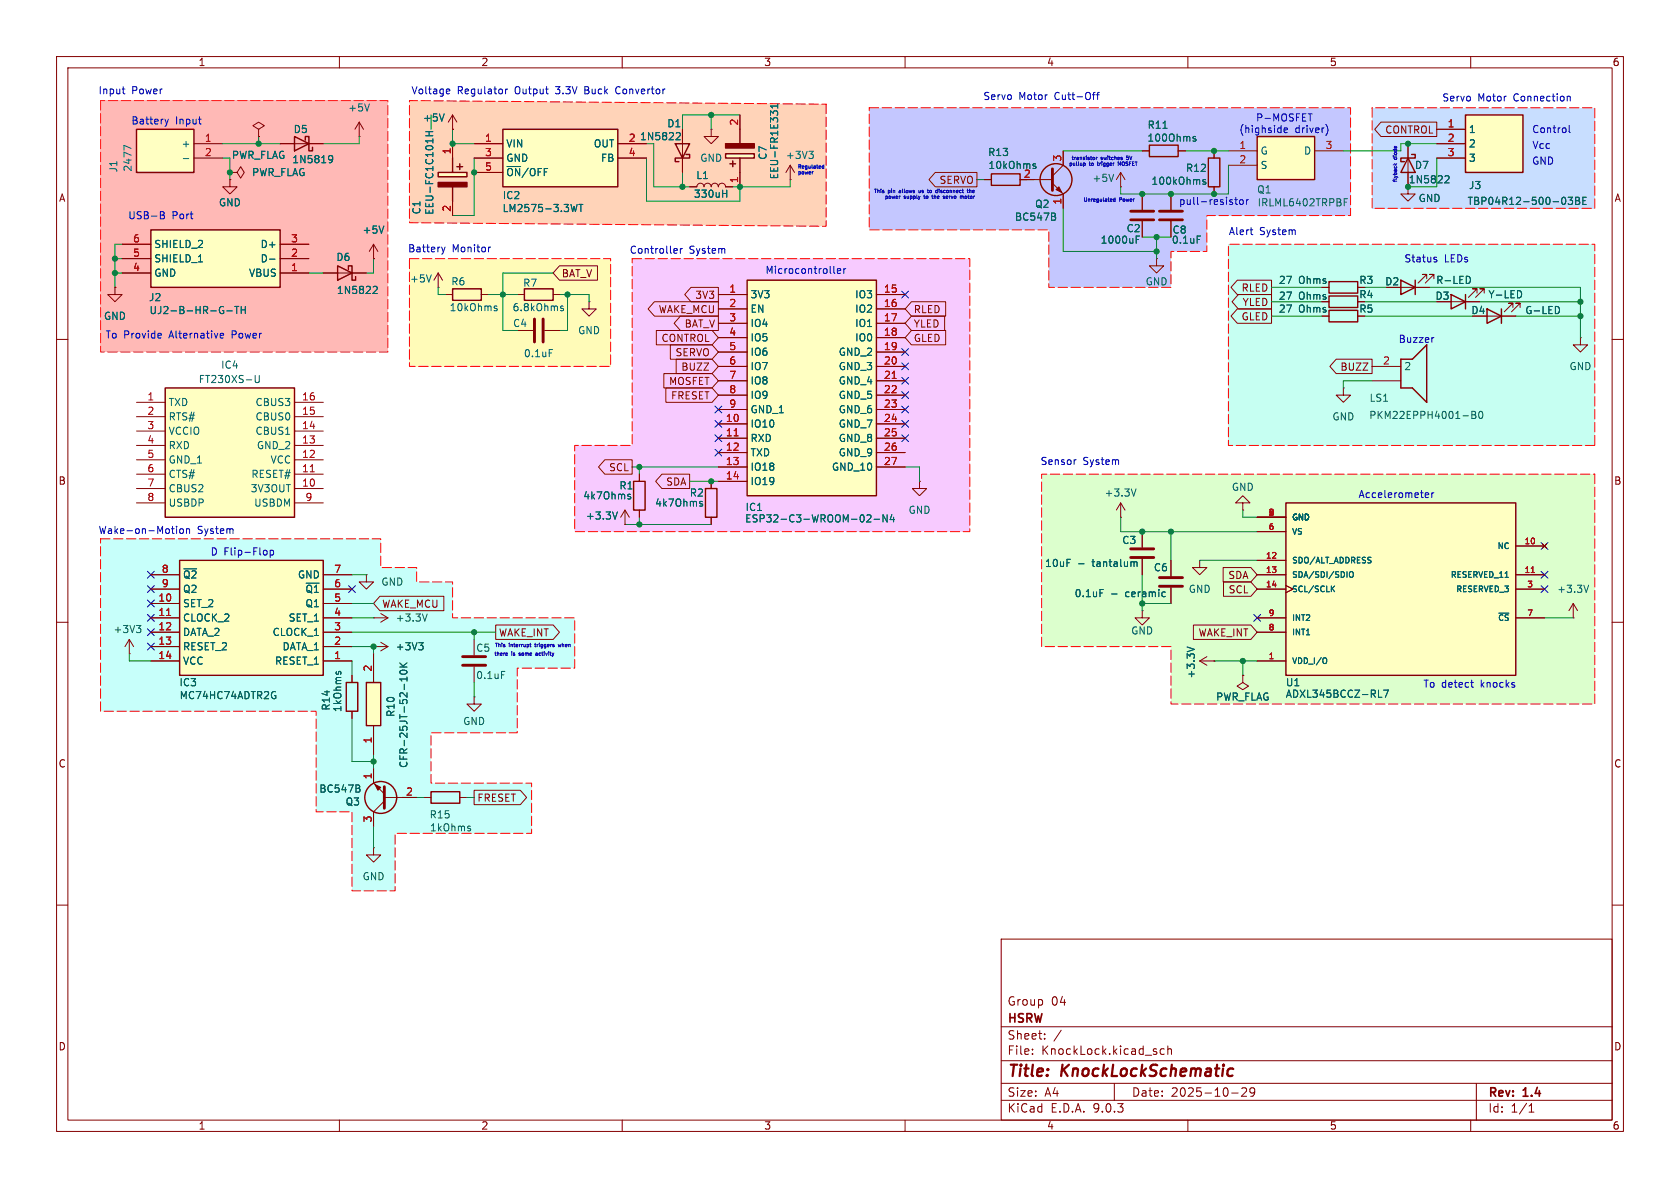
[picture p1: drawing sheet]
<svg xmlns="http://www.w3.org/2000/svg" width="297mm" height="210mm" viewBox="0 0 297 210" stroke-linecap="round" stroke-linejoin="round" font-family="sans-serif">
<g fill="none" stroke="#840000" stroke-width=".18">
<path d="M10 10h277v190h-277zM12 12h273v186h-273zM60 10v2M110 10v2M160 10v2M210 10v2M260 10v2M10 60h2M285 60h2M10 110h2M285 110h2M10 160h2"/>
<path d="M177 166h108v32h-108zM285 160h2M60 198v2M110 198v2M160 198v2M177 194.5h108M177 191.5h108M177 187.5h108M177 181.5h108M182.5 186.3v.1M182.5 185.5v.1M184.7 183.6v.1"/>
<path d="M184.7 182.8v.1M187.6 182.1l-1.3 2M197 191.5v3M205.8 185.5l-.4-.1-.3 .3v.4l.1 .2h.6M206.5 185.5l.2-.1 .3 .1 .1 .9M206.5 184.9v1.5M210 198v2M217.7 193.2h1.2M219.5 192.4l.6-.1 .2 .1 .1 .3-.9 1.1h.9M221.8 192.9l-.3 .3h-.3l-.2-.3 .1-.5 .4-.1 .2 .1a.99 .99 0 0 1-.3 1.4h-.3M260 198v2M261 191.5v6.5"/>
<path d="M270.3 196.6h.9M270.3 195.5l.4-.4v1.5"/>
</g>
<path d="M217.5 188.9l.5 .1M217.9 190.1l-.2 .1" fill="none" stroke="#840000" stroke-width=".4"/>
<path d="M242.6 19.1h39.3v17.7h-39.3z" fill="#c8deff"/>
<path d="M17.8 95.3h49.5v5h6.4v2.6h6.3v6.3h21.6v8.9h-10.2v11.4h-15.2v8.9h17.8v8.9h-24.2v10.2h-7.6v-14h-6.3v-17.8h-38.1z" fill="#c7fffa"/>
<path d="M17.8 17.8h50.8v44.4h-50.8z" fill="#ffb9b6"/>
<path d="M72.4 45.7h35.5v19.1h-35.5z" fill="#fffbb8"/>
<path d="M72.4 17.8l73.6 .6v21.6l-73.6-.6z" fill="#ffd3b8"/>
<path d="M153.7 19.1h85.1v19h-25.4v6.4h-6.4v6.3h-21.6v-10.2h-31.7z" fill="#c4c7ff"/>
<path d="M111.8 45.7h59.6v48.3h-69.8v-15.3h10.2z" fill="#f7caff"/>
<path d="M184.1 83.8h97.8v40.7h-74.9v-10.2h-22.9z" fill="#dcffcd"/>
<path d="M217.2 43.2h64.7v35.5h-64.7z" fill="#c6fff2"/>
<path d="M77.5 30.5h5v.7h-5z" fill="#ffffc2"/>
<path d="M77.5 30.5h5v.7h-5zM80 27.9v2.6M80 33v2.6M80.8 29.5h1M81.3 29v1" fill="none" stroke="#840000" stroke-width=".25"/>
<path d="M77.5 32.3h5v.7h-5z" fill="#840000" stroke="#840000" stroke-width=".25"/>
<path d="M80 25.4v2.5M80 35.6v2.5M212.1 99.1v1.2h1.3l-1.3 1.3-1.3-1.3h1.3M212.1 99.1h.1" fill="none" stroke="#840000" stroke-width=".18"/>
<path d="M75.3 24h1.2M75.3 23.3h1.2M75.9 23.3v.7" fill="none" stroke="#006464" stroke-width=".18"/>
<path d="M31.7 99.1h25.4v20.3h-25.4z" fill="#ffffc2"/>
<path d="M31.7 99.1h25.4v20.3h-25.4z" fill="none" stroke="#840000" stroke-width=".25"/>
<g fill="none" stroke="#840000" stroke-width=".18">
<path d="M20.3 50.8v1.3h1.3l-1.3 1.2-1.3-1.2h1.3M20.3 50.8h.1M201.9 94v2.8M201.9 98.8v2.8M26.7 116.8h5M26.7 114.3h5M26.7 111.8h5M26.7 109.2h5M26.7 106.7h5M26.7 104.1h5M26.7 101.6h5M57.1 116.8h5.1"/>
<path d="M57.1 114.3h5.1M57.1 111.8h5.1M57.1 109.2h5.1M57.1 106.7h5.1M57.1 104.1h5.1M57.1 101.6h5.1M212.1 116.8h2.5M212.1 116.8l1.3 .8M213.4 116.1l-1.3 .7M214.6 116.8h.1"/>
</g>
<path d="M29.5 108.8h.7" fill="none" stroke="#a90000" stroke-width=".18"/>
<path d="M190.7 99.7h.9M200.5 99.5l.2-.2 .3 .1v.7M209.9 114.4l1.2 .4M48.4 122.2l.3 .1M48.5 123h.3v.4l-.3 .1" fill="none" stroke="#006464" stroke-width=".18"/>
<path d="M199.9 98.6h4.1M199.9 97h4.1" fill="none" stroke="#840000" stroke-width=".51"/>
<path d="M26.7 40.6h22.8v10.2h-22.8z" fill="#ffffc2"/>
<path d="M26.7 40.6h22.8v10.2h-22.8z" fill="none" stroke="#840000" stroke-width=".25"/>
<path d="M21.6 48.3h5.1M21.6 45.7h5.1M21.6 43.2h5.1M49.5 48.3h5.1M49.5 45.7h5.1M49.5 43.2h5.1" fill="none" stroke="#840000" stroke-width=".18"/>
<path d="M35.1 46.3h.7M40.1 55h1M41.5 54.2h.7M41.9 54.2v1.2M42.6 54.2v1.2M42.6 54.8h.8M43.4 54.2v1.2M47.7 45.8h.9" fill="none" stroke="#006464" stroke-width=".18"/>
<path d="M24.1 22.9h10.2v7.6h-10.2z" fill="#ffffc2"/>
<path d="M24.1 22.9h10.2v7.6h-10.2zM213.6 27.9h2v5.1h-2zM59.7 47l2.5 1.3-2.5 1.2zM61.6 47.6v-.6h.6v2.5h.7v-.6" fill="none" stroke="#840000" stroke-width=".25"/>
<path d="M34.3 27.9h5.1M34.3 25.4h5.1M121.9 33h1.3a.64 .64 0 0 1 .6-.6 .64 .64 0 0 1 .7 .6 .64 .64 0 0 1 .6-.6 .64 .64 0 0 1 .6 .6 .64 .64 0 0 1 .7-.6 .64 .64 0 0 1 .6 .6 .64 .64 0 0 1 .6-.6 .64 .64 0 0 1 .7 .6h1.2M214.6 26.7v1.2M214.6 33v1.3M57.1 48.3h7.7M66 45.7h.1M66 43.2l-.7 1.3M66 43.2l.8 1.3M66 43.2v2.5" fill="none" stroke="#840000" stroke-width=".18"/>
<path d="M23.2 26.2l-1.3-.5v.8M32.4 28h1M67.9 39.9l-.5 1.3M127.8 34.2h.7M128.5 33.6v1.3M213.1 31.8l-.3-.1-.2 .2 .1 .2 .4 .1v.3h-.5M66.1 50.6l.5 .1 .1 .3-.8 .9h.8" fill="none" stroke="#006464" stroke-width=".18"/>
<path d="M132.1 49.5h22.8v38.1h-22.8z" fill="#ffffc2"/>
<path d="M132.1 49.5h22.8v38.1h-22.8z" fill="none" stroke="#840000" stroke-width=".25"/>
<g fill="none" stroke="#840000" stroke-width=".18">
<path d="M127 52.1h5.1M127 54.6h5.1M127 57.2h5.1M127 59.7h5.1M154.9 52.1h5.1M154.9 54.6h5.1M154.9 57.2h5.1M154.9 59.7h5.1M127 62.2h5.1M127 64.8h5.1M127 67.3h5.1M127 69.9h5.1"/>
<path d="M127 72.4h5.1M127 74.9h5.1M127 77.5h5.1M154.9 62.2h5.1M154.9 64.8h5.1M154.9 67.3h5.1M154.9 69.9h5.1M154.9 72.4h5.1M154.9 74.9h5.1M154.9 77.5h5.1M127 80h5.1M127 82.6h5.1"/>
<path d="M127 85.1h5.1M154.9 80h5.1M154.9 82.6h5.1M22.9 115.6h.1M22.9 113l-.8 1.3M22.9 113l.7 1.3M22.9 113v2.6"/>
</g>
<path d="M129.8 77.1h.7M157.7 66.9h.7" fill="none" stroke="#a90000" stroke-width=".18"/>
<path d="M153.4 91l.5 .1 .1 .3-.8 .9h.8M154.5 91.8h1M156.8 91v1.3l-.7-1.3v1.3M157.7 90.9l-.3 1h.8M158 91.4v.9M24.1 110.6h.8l-.4 .4M24.7 111l.2 .3v.3l-.2 .2" fill="none" stroke="#006464" stroke-width=".18"/>
<path d="M29.2 68.6h22.9v22.8h-22.9z" fill="#ffffc2"/>
<path d="M52.1 24.1l2.5 1.3-2.5 1.3zM54 24.8v-.7h.6v2.6h.6v-.7M119.4 25.4h2.5l-1.3 2.5zM121.3 27.3h.6v.6h-2.5v.7h.6M29.2 68.6h22.9v22.8h-22.9zM124.7 86.4h2v5h-2z" fill="none" stroke="#840000" stroke-width=".25"/>
<g fill="none" stroke="#840000" stroke-width=".18">
<path d="M40.6 31.8v1.2h1.3l-1.3 1.3-1.2-1.3h1.2M40.6 31.8h.1M40.6 30.5h1.3l.6-1 .7 1-.7 1-.6-1M40.6 30.5h.1M45.7 22.9l1-.7-1-.6-1 .6 1 .7v1.2M45.7 24.1h.1M49.5 25.4h7.6M63.5 24.1h.1M63.5 21.6l-.8 1.3M63.5 21.6l.8 1.3M63.5 21.6v2.5M120.6 22.9v7.6"/>
<path d="M125.7 22.9v1.2h1.3l-1.3 1.3-1.2-1.3h1.2M125.7 22.9h.1M207 34.3v2.8M207 39.1v2.8M91.4 58.4h2.8M96.3 58.4h2.8M104.1 53.3v1.3h1.3l-1.3 1.3-1.2-1.3h1.2M104.1 53.3h.1M204.5 45.7v1.3h1.2l-1.2 1.3-1.3-1.3h1.3M204.5 45.7h.1M24.1 71.1h5.1M24.1 73.7h5.1"/>
<path d="M24.1 76.2h5.1M24.1 78.7h5.1M52.1 71.1h5M52.1 73.7h5M52.1 76.2h5M52.1 78.7h5M24.1 81.3h5.1M24.1 83.8h5.1M24.1 86.4h5.1M24.1 88.9h5.1M52.1 81.3h5M52.1 83.8h5"/>
<path d="M52.1 86.4h5M52.1 88.9h5M110.5 92.7h.1M110.5 90.2l-.8 1.2M110.5 90.2l.8 1.2M110.5 90.2v2.5M125.7 85.1v1.3M125.7 91.4v1.3M207 99.1v2.8M201.9 108v1.2h1.3l-1.3 1.3-1.2-1.3h1.2M201.9 108h.1M207 103.9v2.8"/>
</g>
<path d="M54.9 83.4h.7" fill="none" stroke="#a90000" stroke-width=".18"/>
<g fill="none" stroke="#006464" stroke-width=".18">
<path d="M65.3 18.4l-.4 1.2M58.2 27.6l.4-.1 .1 .1a.84 .84 0 0 1-.3 1.2h-.2M58.8 28l-.2 .3-.4-.1M119.7 23.4l.5 .1 .1 .3-.8 .9h.8M211.6 41.7h.7M45.1 66.4v1l.3 .2h.3l.1-.2v-1M97.1 61.8h.6M109.1 90.5l-.4 1.3M123.7 89l.5 .2v.2l-.4 .1M123.7 88.7h.5M194.5 104.2h.6M196.5 105h1"/>
<path d="M205.6 104.6l.4 .1M206 105.4l-.4 .1"/>
</g>
<path d="M205 38.9h4M205 37.3h4M94.5 56.4v4.1M96 56.4v4.1M205 103.6h4M205 102.1h4" fill="none" stroke="#840000" stroke-width=".51"/>
<path d="M222.2 24.1h10.2v7.7h-10.2z" fill="#ffffc2"/>
<g fill="none" stroke="#840000" stroke-width=".25">
<path d="M175.3 30.7h5v2.1h-5zM203.2 25.7h5.1v2h-5.1zM222.2 24.1h10.2v7.7h-10.2zM112 85.1h2v5.1h-2z"/>
<circle cx="186.7" cy="31.7" r="2.82"/>
</g>
<g fill="none" stroke="#840000" stroke-width=".18">
<path d="M174 31.8h1.3M180.3 31.8h5.8M186.1 32.4l1.9 1.9v2.5M188 26.7v2.5l-1.9 1.9M198.1 33h.1M198.1 30.5l-.7 1.3M198.1 30.5l.8 1.3M198.1 30.5v2.5M201.9 26.7h1.3M208.3 26.7h1.2M217.2 26.7h5M217.2 29.2h5"/>
<path d="M232.4 26.7h5.1M113 83.8v1.3M113 90.2v1.2M162.6 85.1v1.3h1.2l-1.2 1.2-1.3-1.2h1.3M162.6 85.1h.1"/>
</g>
<path d="M182.7 29.3l.5 .2-.1 .2-.4 .1M182.7 29h.4M186.3 38.3l.3 .2v.3l-.2 .1M186.5 37.7l.1 .2-.1 .3M196.9 30.8l-.4 1.3M205.6 22.7h.7M211 24.5l.4 .1v.2l-.1 .2-.4-.1M211 24.2h.4M237.6 35.7h.5M237.6 35.1h.6M111 87.7l.5 .3v.1l-.4 .1M111 87.4h.5" fill="none" stroke="#006464" stroke-width=".18"/>
<path d="M186.1 29.8v3.9" fill="none" stroke="#840000" stroke-width=".51"/>
<path d="M186.7 33.5l.5-.5 .5 1z" fill="#840000" stroke="#840000" stroke-width=".18"/>
<path d="M88.9 22.9h20.3v10.1h-20.3z" fill="#ffffc2"/>
<path d="M88.9 22.9h20.3v10.1h-20.3z" fill="none" stroke="#840000" stroke-width=".25"/>
<path d="M80 22.9h.1M80 20.3l-.8 1.3M80 20.3l.8 1.3M80 20.3v2.6M83.8 25.4h5.1M83.8 27.9h5.1M83.8 30.5h5.1M109.2 25.4h5.1M109.2 27.9h5.1M201.9 34.3v2.8M201.9 39.1v2.8" fill="none" stroke="#840000" stroke-width=".18"/>
<path d="M78.5 20.1l-.4 1.3M102 36.1l-.3 1.3-.2-.9M102.3 36.1h.8M102.7 36.1v1.3M200.9 42.3h.4" fill="none" stroke="#006464" stroke-width=".18"/>
<path d="M199.9 38.9h4.1M199.9 37.3h4.1" fill="none" stroke="#840000" stroke-width=".51"/>
<path d="M128.3 27.2h5v.7h-5z" fill="#ffffc2"/>
<path d="M128.3 27.2h5v.7h-5zM129 29h1M129.5 28.4v1.1M130.8 22.9v2.5M130.8 27.9v2.6M80 51.1h5.1v2h-5.1z" fill="none" stroke="#840000" stroke-width=".25"/>
<path d="M128.3 25.4h5v.8h-5z" fill="#840000" stroke="#840000" stroke-width=".25"/>
<g fill="none" stroke="#840000" stroke-width=".18">
<path d="M130.8 20.3v2.6M130.8 30.5v2.5M139.7 31.8h.1M139.7 29.2l-.8 1.3M139.7 29.2l.8 1.3M139.7 29.2v2.6M78.7 52.1h1.3M85.1 52.1h1.3M64.8 101.6v1.3h1.2l-1.2 1.2-1.3-1.2h1.3M64.8 101.6h.1M66 109.2h.1M66 109.2h2.6"/>
<path d="M67.3 108.5l1.3 .7M68.6 109.2l-1.3 .8M83.8 113v2.8M83.8 117.9v2.8"/>
</g>
<path d="M136.7 19.8l.2-.2h.3l.3 .2M137.5 18.4v.7M137.5 18.7h-1.3l.4 .4M136.7 20l-.5-.4v.8M143 26.7h.8l-.4 .5M143.5 27.2l.3 .3v.3l-.3 .2M87.4 54.5l.5 .2-.1 .2h-.3M87.4 54.1h.4M75.5 108.5l-.4 1.3M88.7 118.7h.6" fill="none" stroke="#006464" stroke-width=".18"/>
<path d="M81.8 116.1h4.1M81.8 117.6h4.1" fill="none" stroke="#840000" stroke-width=".51"/>
<path d="M64.8 120.7h2.5v7.6h-2.5z" fill="#ffffc2"/>
<g fill="none" stroke="#840000" stroke-width=".25">
<path d="M92.7 51.1h5.1v2h-5.1zM61.2 120.7h2v5h-2zM64.8 120.7h2.5v7.6h-2.5zM76.2 140h5.1v2h-5.1z"/>
<circle cx="67.3" cy="141" r="2.82"/>
</g>
<g fill="none" stroke="#840000" stroke-width=".18">
<path d="M77.5 50.8h.1M77.5 48.3l-.8 1.2M77.5 48.3l.7 1.2M77.5 48.3v2.5M91.4 52.1h1.3M97.8 52.1h1.3M62.2 119.4v1.3M66 114.3h.1M66 115.6v5.1M66 114.3h2.6M67.3 113.5l1.3 .8M68.6 114.3l-1.3 .8"/>
<path d="M62.2 125.7v1.3M66 128.3v5.1M66 135.9v2.5l1.9 1.9M83.8 123.2v1.3h1.3l-1.3 1.2-1.3-1.2h1.3M83.8 123.2h.1M66 149.9v1.2h1.3l-1.3 1.3-1.2-1.3h1.2M66 149.9h.1M67.9 141.6l-1.9 1.9v2.6M67.9 141h5.8M74.9 141h1.3M81.3 141h1.2"/>
</g>
<g fill="none" stroke="#006464" stroke-width=".18">
<path d="M76.2 48.6l-.4 1.3M99.1 54.3l.5 .4-.1 .2h-.4M99.6 54.1h-.3l-.2 .2M59.5 118.7l-.1 .2M59.8 118.9l.2-.2 .3 .2M70.7 117.9h1.3M70.7 117.2l.7 .7M70.8 118.6a.69 .69 0 0 1 1.2 .3 .72 .72 0 0 1-1.3-.1zM72 119.7v.7M72 117.2l-.8 .5M74 113.6h.8l-.4 .5M74.6 114.1l.2 .2v.3l-.2 .3"/>
<path d="M63.4 139.4l.3 .2-.1 .3-.2 .1M63.5 138.8l.1 .2-.1 .3M72 120h-1.3l.3 .4M83 146.5l.2 .1-.2 .3M83 146l.2 .1"/>
</g>
<path d="M67.9 139.1v3.8" fill="none" stroke="#840000" stroke-width=".51"/>
<path d="M66.3 138.7l1 .5-.5 .5z" fill="#840000" stroke="#840000" stroke-width=".18"/>
<path d="M259.1 20.3h10.1v10.2h-10.1z" fill="#ffffc2"/>
<g fill="none" stroke="#840000" stroke-width=".25">
<path d="M248.9 27.9l1.3 2.6h-2.6zM249.6 27.3h.6v.6h-2.6v.7h.7M259.1 20.3h10.1v10.2h-10.1zM234.9 49.8h5.1v2h-5.1zM234.9 54.9h5.1v2h-5.1zM234.9 52.3h5.1v2.1h-5.1zM247.6 49.5l2.6 1.3-2.6 1.3zM250.2 49.5v2.6M256.5 52.1l2.6 1.2-2.6 1.3zM259.1 52.1v2.5M262.9 54.6l2.5 1.3-2.5 1.3zM265.4 54.6v2.6"/>
<path d="M247.6 63.5h2.1l2.5-2.5v10.1l-2.5-2.5h-2.1z"/>
</g>
<g fill="none" stroke="#840000" stroke-width=".18">
<path d="M248.9 25.4v8.9h1.3l-1.3 1.3-1.3-1.3h1.3M254 22.9h5.1M254 25.4h5.1M254 27.9h5.1M233.7 55.9h1.2M233.7 53.3h1.2M233.7 50.8h1.2M245.1 50.8h7.6M252.2 49.3v-.8h-.7h.7l-1.5 1.5M253.5 49.3v-.8h-.8h.8l-1.5 1.5M254 53.3h7.6M260.3 55.9h7.7"/>
<path d="M261.1 51.8v-.7h-.8h.8l-1.5 1.5M262.4 51.8v-.7h-.8h.8l-1.5 1.5M267.5 54.4v-.8h-.8h.8l-1.6 1.5M268.7 54.4v-.8h-.7h.7l-1.5 1.5M279.4 59.7v1.3h1.3l-1.3 1.2-1.3-1.2h1.3M279.4 59.7h.1M237.5 68.6v1.3h1.3l-1.3 1.2-1.3-1.2h1.3M237.5 68.6h.1M242.6 64.8h5M242.6 67.3h5M219.7 119.4v1.3l1 .6-1 .6-1-.6 1-.6M219.7 119.4h.1"/>
<path d="M278.1 109.2h.1M278.1 106.7l-.7 1.3M278.1 106.7l.8 1.3M278.1 106.7v2.5"/>
</g>
<g fill="none" stroke="#006464" stroke-width=".18">
<path d="M255.6 31.1h.5l.1 .3-.8 .9h.8M277.2 34.9h.8l-.4 .5 .4 .1v.5l-.2 .1-.6-.1M278.6 34.9h.4l.2 .2-.2 .4 .2 .1 .1 .3-.3 .2h-.4zM278.6 35.5h.4M279.8 35.5h.4M280.4 34.9h-.6v1.2h.6M259.5 48.8a.68 .68 0 0 1 .5 .7 .68 .68 0 0 1-.5 .6M268.8 51.4l.2 .5-.2 .7M275.5 54.2l.2 .5-.2 .7M260.2 72.7h.4l.3 .3-.3 .3 .3 .1v.3l-.2 .3h-.5zM260.2 73.3h.4M261.6 72.8l.1-.1a.68 .68 0 0 1 .5 .7 .68 .68 0 0 1-.5 .6 .84 .84 0 0 1-.1-1.2z"/>
<path d="M280.9 103.4l-.5 1.3"/>
</g>
<path d="M227.3 88.9h40.7v30.5h-40.7z" fill="#ffffc2"/>
<path d="M227.3 88.9h40.7v30.5h-40.7z" fill="none" stroke="#840000" stroke-width=".25"/>
<g fill="none" stroke="#840000" stroke-width=".18">
<path d="M40.6 31.8h.1M40.6 30.5h.1M45.7 24.1h.1M49.5 25.4h2.6M54.6 25.4h2.5M80 22.9h.1M80 25.4v2.5M80 35.6v2.5M83.8 25.4h5.1M83.8 27.9h5.1M83.8 30.5h5.1M109.2 25.4h5.1"/>
<path d="M109.2 27.9h5.1M120.6 22.9v2.5M120.6 27.9v2.6M121.9 33h1.3M128.3 33h1.2M130.8 20.3v2.6M130.8 30.5v2.5M165.3 30.5h7.4v2.5h-7.4l-1.1-1.2zM174 31.8h1.3M180.3 31.8h2.6M188 26.7v2.5M188 34.3v2.5"/>
<path d="M201.9 26.7h1.3M201.9 34.3v2.8M201.9 39.1v2.8M207 34.3v2.8M207 39.1v2.8M208.3 26.7h1.2M214.6 26.7v1.2M214.6 33v1.3M244.1 21.6h9.9v2.5h-9.9l-1.1-1.2zM248.9 25.4v2.5M248.9 30.5v2.5M254 25.4h5.1"/>
<path d="M254 27.9h5.1M254 22.9h5.1M20.3 50.8h.1M21.6 48.3h5.1M21.6 45.7h5.1M21.6 43.2h5.1M49.5 48.3h5.1M49.5 45.7h5.1M49.5 43.2h5.1M57.1 48.3h2.6M62.2 48.3h2.6M66 45.7h.1"/>
<path d="M98.9 47h6.7v2.5h-6.7l-1.1-1.2zM115.7 53.3h11.3v2.6h-11.3l-1.1-1.3zM116 58.4h9.9l1.1 1.3-1.1 1.3h-9.9zM120.3 55.9h6.7v2.5h-6.7l-1.1-1.2zM122.2 50.8h4.8v2.5h-4.8l-1.2-1.2zM127 52.1h5.1M127 54.6h5.1M127 57.2h5.1M127 59.7h5.1M154.9 52.1h5.1M154.9 54.6h5.1M154.9 57.2h5.1"/>
<path d="M154.9 59.7h5.1M161.1 55.9h5.9v2.5h-5.9l-1.1-1.2zM161.1 58.4h6.1v2.6h-6.1l-1.1-1.3zM161.1 53.3h6.1v2.6h-6.1l-1.1-1.3zM218.7 54.6h6.1v2.6h-6.1l-1.1-1.3zM218.7 49.5h6.1v2.6h-6.1l-1.1-1.3zM218.9 52.1h5.9v2.5h-5.9l-1.1-1.3zM233.7 55.9h1.2M233.7 53.3h1.2M233.7 50.8h1.2M245.1 50.8h2.5M250.2 50.8h2.5"/>
<path d="M254 53.3h2.5M259.1 53.3h2.5M260.3 55.9h2.6M265.4 55.9h2.6M117.4 66h8.5l1.1 1.3-1.1 1.3h-8.5zM117.7 68.6h8.2l1.1 1.3-1.1 1.2h-8.2zM118.5 61h7.4l1.1 1.2-1.1 1.3h-7.4zM119.5 63.5h6.4l1.1 1.3-1.1 1.2h-6.4zM127 62.2h5.1M127 64.8h5.1M127 67.3h5.1M127 69.9h5.1"/>
<path d="M127 72.4h5.1M127 74.9h5.1M127 77.5h5.1M154.9 62.2h5.1M154.9 64.8h5.1M154.9 67.3h5.1M154.9 69.9h5.1M154.9 72.4h5.1M154.9 74.9h5.1M154.9 77.5h5.1M236.2 63.5h6.4v2.5h-6.4l-1.1-1.2zM106.9 81.3h4.9v2.5h-4.9l-1.1-1.2z"/>
<path d="M110.5 92.7h.1M113 83.8v1.3M113 90.2v1.2M117 83.8h4.9v2.6h-4.9l-1.1-1.3zM125.7 85.1v1.3M125.7 91.4v1.3M127 80h5.1M127 82.6h5.1M127 85.1h5.1M154.9 80h5.1M154.9 82.6h5.1M198.1 91.4h.1"/>
<path d="M198.1 88.9l-.7 1.3M198.1 88.9l.8 1.3M198.1 88.9v2.5M201.9 94v2.8M201.9 98.8v2.8M207 99.1v2.8M219.7 88.9h1.3l-1.3-1.3-1.3 1.3h1.3v1.3M219.7 90.2h.1M222.2 99.1h5.1M222.2 94h5.1M222.2 91.4h5.1M268 96.5h5"/>
<path d="M272.7 96.1l.7 .8M273.4 96.1l-.7 .8M26.7 109.2h5M26.7 104.1h5M26.7 101.6h5M26.7 116.8h5M26.7 111.8h5M26.7 114.3h5M26.7 106.7h5M57.1 109.2h5.1M57.1 104.1h5.1M57.1 101.6h5.1"/>
<path d="M57.1 116.8h5.1M57.1 111.8h5.1M57.1 114.3h5.1M57.1 106.7h5.1M62.2 119.4v1.3M66 114.3h.1M66 115.6v5.1M67.2 105.4h11.3v2.6h-11.3l-1.2-1.3zM87.6 110.5h10.2l1.1 1.3-1.1 1.2h-10.2zM207 103.9v2.8M211 110.5h10.1l1.1 1.3-1.1 1.2h-10.1zM214.6 116.8h.1"/>
<path d="M216.2 100.3h4.9l1.1 1.3-1.1 1.3h-4.9zM216.3 102.9h4.8l1.1 1.2-1.1 1.3h-4.8zM219.7 119.4h.1M222.2 109.2h5.1M222.2 104.1h5.1M222.2 101.6h5.1M222.2 116.8h5.1M222.2 111.8h5.1M227.3 103.5l1.3 .6-1.3 .7M268 109.2h5M268 104.1h5M268 101.6h5"/>
<path d="M62.2 125.7v1.3M66 128.3v5.1M66 135.9v2.5M83.8 139.7h8.2l1.1 1.3-1.1 1.2h-8.2zM66 143.5v2.6M71.1 141h2.6"/>
</g>
<g fill="none" stroke="#006464" stroke-width=".18">
<path d="M136.7 19.8l.2-.2h.3l.3 .2M137.5 18.4v.7M137.5 18.7h-1.3l.4 .4M58.2 27.6l.4-.1 .1 .1a.84 .84 0 0 1-.3 1.2h-.2M58.8 28l-.2 .3-.4-.1M67.9 39.9l-.5 1.3M75.3 24h1.2M75.3 23.3h1.2M75.9 23.3v.7M78.5 20.1l-.4 1.3M102 36.1l-.3 1.3-.2-.9M102.3 36.1h.8"/>
<path d="M102.7 36.1v1.3M119.7 23.4l.5 .1 .1 .3-.8 .9h.8M127.8 34.2h.7M128.5 33.6v1.3M136.7 20l-.5-.4v.8M182.7 29.3l.5 .2-.1 .2-.4 .1M182.7 29h.4M186.3 38.3l.3 .2v.3l-.2 .1M186.5 37.7l.1 .2-.1 .3M205.6 22.7h.7M211 24.5l.4 .1v.2l-.1 .2-.4-.1M211 24.2h.4"/>
<path d="M213.1 31.8l-.3-.1-.2 .2 .1 .2 .4 .1v.3h-.5M255.6 31.1h.5l.1 .3-.8 .9h.8M277.2 34.9h.8l-.4 .5 .4 .1v.5l-.2 .1-.6-.1M278.6 34.9h.4l.2 .2-.2 .4 .2 .1 .1 .3-.3 .2h-.4zM278.6 35.5h.4M279.8 35.5h.4M280.4 34.9h-.6v1.2h.6M35.1 46.3h.7M40.1 55h1M41.5 54.2h.7M41.9 54.2v1.2M42.6 54.2v1.2"/>
<path d="M42.6 54.8h.8M43.4 54.2v1.2M47.7 45.8h.9M66.1 50.6l.5 .1 .1 .3-.8 .9h.8M200.9 42.3h.4M211.6 41.7h.7M259.5 48.8a.68 .68 0 0 1 .5 .7 .68 .68 0 0 1-.5 .6M268.8 51.4l.2 .5-.2 .7M275.5 54.2l.2 .5-.2 .7M109.1 90.5l-.4 1.3M111 87.7l.5 .3v.1l-.4 .1M111 87.4h.5"/>
<path d="M123.7 89l.5 .2v.2l-.4 .1M123.7 88.7h.5M153.4 91l.5 .1 .1 .3-.8 .9h.8M154.5 91.8h1M156.8 91v1.3l-.7-1.3v1.3M157.7 90.9l-.3 1h.8M158 91.4v.9M190.7 99.7h.9M200.5 99.5l.2-.2 .3 .1v.7M200.8 86.4l-.4 1.3M59.5 118.7l-.1 .2M59.8 118.9l.2-.2 .3 .2"/>
<path d="M70.7 117.9h1.3M70.7 117.2l.7 .7M70.8 118.6a.69 .69 0 0 1 1.2 .3 .72 .72 0 0 1-1.3-.1zM72 119.7v.7M72 117.2l-.8 .5M74 113.6h.8l-.4 .5M74.6 114.1l.2 .2v.3l-.2 .3M194.5 104.2h.6M196.5 105h1M205.6 104.6l.4 .1M206 105.4l-.4 .1M209.9 114.4l1.2 .4"/>
<path d="M234.4 116.3l.1 .3-.1 .7M235.5 104l.4 .6M235.9 103.6l-.5 .6M238.7 101.1l.1-.1a.34 .34 0 0 1 .4 .4v.3a.34 .34 0 0 1-.3 .4 .34 .34 0 0 1-.3-.4zM265 108.4h1.8M48.4 122.2l.3 .1M48.5 123h.3v.4l-.3 .1M63.4 139.4l.3 .2-.1 .3-.2 .1M63.5 138.8l.1 .2-.1 .3M72 120h-1.3l.3 .4M243.7 123.3h.6M244.6 122h.9l-.6 1.3"/>
</g>
<path d="M129.8 77.1h.7M157.7 66.9h.7M29.5 108.8h.7M270.7 101.2h.6" fill="none" stroke="#a90000" stroke-width=".18"/>
<path d="M146 18.4v21.6l-73.6-.6v-21.6l73.6 .6M153.7 19.1h85.1v19h-25.4v6.4h-6.4v6.3h-21.6v-10.2h-31.7v-21.5M242.6 19.1v17.7h39.3v-17.7h-39.3M72.4 45.7h35.5v19.1h-35.5v-19.1M111.8 45.7h59.6v48.3h-69.8v-15.3h10.2v-33M281.9 78.7h-64.7v-35.5h64.7v35.5M17.8 95.3h49.5v5h6.4v2.6h6.3v6.3h21.6v8.9h-10.2v11.4h-15.2v8.9h17.8v8.9h-24.2v10.2h-7.6v-14h-6.3v-17.8h-38.1v-30.4M281.9 83.8v40.7h-74.9v-10.2h-22.9v-30.5h97.8" fill="none" stroke="#f00" stroke-width=".18" stroke-dasharray="1.7 .6"/>
<path d="M17.8 17.8v44.4h50.8v-44.4h-50.8" fill="none" stroke="#ff1d1d" stroke-width=".18" stroke-dasharray="1.7 .6"/>
<g fill="none" stroke="#009600" stroke-width=".18">
<path d="M39.4 25.4h10.1M39.4 27.9h1.2v3.9M45.7 24.1v1.3M63.5 24.1v1.3h-6.4M76.2 20.3v2.6M80 22.9v2.5h3.8M83.8 27.9v10.2h-3.8M114.3 27.9v7.7h16.5v-2.6M115.6 25.4v7.6h6.3M120.6 30.5v2.5M125.7 20.3v2.6M130.8 20.3h-10.2v2.6"/>
<path d="M139.7 31.8v1.2h-10.2M172.7 31.8h1.3M188 26.7h13.9M188 36.8v7.7h16.5M209.5 26.7h7.7M217.2 29.2v5.1h-19.1v-1.3M254 27.9v5.1h-5.1M254 25.4h-6.4v1.3h-10.1M20.3 48.3h1.3M20.3 45.7h1.3M21.6 43.2h-1.3v7.6M54.6 48.3h2.5"/>
<path d="M66 45.7v2.6h-1.2M77.5 50.8v1.3h1.2M86.4 52.1h5M97.8 48.3h-8.9v10.1h2.5M99.1 52.1h5v1.2M100.3 52.1v6.3h-1.2M201.9 41.9h5.1M204.5 41.9v3.8M224.8 55.9h8.9M224.8 50.8h8.9M224.8 53.3h8.9M241.3 55.9h19"/>
<path d="M241.3 50.8h3.8M241.3 53.3h12.7M252.7 50.8h26.7v8.9M261.6 53.3h17.8M268 55.9h11.4M242.6 67.3h-5.1v1.3M110.5 92.7h15.2M111.8 82.6h15.2M113 82.6v1.2M113 91.4v1.3M121.9 85.1h5.1M160 82.6h2.6v2.5"/>
<path d="M198.1 91.4v2.6h24.1M207 94v5.1M212.1 99.1h10.1M219.7 90.2v1.2h2.5M22.9 115.6v1.2h3.8M62.2 111.8h25.4M62.2 114.3h3.8v1.3M62.2 106.7h3.8M62.2 116.8v2.6M62.2 109.2h3.8M62.2 101.6h2.6M83.8 111.8v1.2"/>
<path d="M201.9 106.7h5.1M201.9 101.6v6.4M214.6 116.8h7.6M219.7 116.8v2.6M273 109.2h5.1M62.2 127v7.6h3.8M66 133.4v2.5M83.8 120.7v2.5M66 146.1v3.8M73.7 141h1.2M82.5 141h1.3"/>
</g>
<g fill="none" stroke="#000084" stroke-width=".18">
<path d="M159.4 51.5l1.2 1.2M160.6 51.5l-1.2 1.2M126.4 71.8l1.2 1.2M126.4 76.9l1.2 1.2M126.4 74.3l1.2 1.2M126.4 79.4l1.2 1.2M127.6 71.8l-1.2 1.2M127.6 76.9l-1.2 1.2M127.6 74.3l-1.2 1.2M127.6 79.4l-1.2 1.2M159.4 66.7l1.2 1.2M159.4 69.2l1.2 1.3"/>
<path d="M159.4 64.2l1.2 1.2M159.4 71.8l1.2 1.2M159.4 74.3l1.2 1.2M159.4 76.9l1.2 1.2M159.4 61.6l1.2 1.2M160.6 66.7l-1.2 1.2M160.6 69.2l-1.2 1.3M160.6 64.2l-1.2 1.2M160.6 71.8l-1.2 1.2M160.6 74.3l-1.2 1.2M160.6 76.9l-1.2 1.2M160.6 61.6l-1.2 1.2"/>
<path d="M272.4 95.9l1.3 1.2M273.7 95.9l-1.3 1.2M26.1 106.1l1.2 1.2M26.1 111.2l1.2 1.2M26.1 108.6l1.2 1.2M26.1 113.7l1.2 1.2M26.1 103.5l1.2 1.2M26.1 101l1.2 1.2M27.3 106.1l-1.2 1.2M27.3 111.2l-1.2 1.2M27.3 108.6l-1.2 1.2M27.3 113.7l-1.2 1.2"/>
<path d="M27.3 103.5l-1.2 1.2M27.3 101l-1.2 1.2M61.6 103.5l1.2 1.2M62.8 103.5l-1.2 1.2M221.6 108.6l1.3 1.2M222.9 108.6l-1.3 1.2M272.4 103.5l1.3 1.2M272.4 101l1.3 1.2M273.7 103.5l-1.3 1.2M273.7 101l-1.3 1.2"/>
</g>
<g fill="none" stroke="#0000c2" stroke-width=".18">
<path d="M21.6 15.7h.5M21.8 16.4l.3 .2M79.1 15.7l.4 .1v.2l-.6 .2M79.5 16.5l-.4 .1M89.4 15.7v.9M89.7 15.7l-.3 .3M109.1 15.4l-.3 .5 .3 .6M193.1 16.8h.5M193.6 16.3l-.3 .2M193.9 16.8h.4M194.3 16.3l-.3 .2v1.1M277.1 17.1h.4l.1 .8"/>
<path d="M28.4 37.4l.6 .1v.3l-.2 .2M28.4 38h.4M28.8 38l.3 .3-.1 .3-.6 .1M29.2 21.1l.3 .8M29.5 21.9l-.2 .4M29.8 21.1l-.3 .8M35.1 21.1h.5M35.5 21.9h.1M145.6 29.1v.7M145.6 29.4h-.3l.1 .3h.2M156.2 33.9h.1l-.1 .2M156.2 33.6v.1"/>
<path d="M159 34.7v.4M159 33.6v.1M159 33.8l-.1 .1 .1 .2M159.2 34.7l-.2 .1M162.4 33.6l.1 .4h.2M162.7 34.7l-.2 .4M162.7 33.6v.5M163.3 34.7h.2M164 33.4v.6M164.7 33.8l-.1-.2-.2 .2v.2l.3-.1M164.7 34.7h.3M164.8 34.5v.5l.2 .1"/>
<path d="M166 33.4v.1M166 33.6v.5M166.3 34l.2 .1M166.5 33.6l-.2 .1 .2 .2M166.8 34.7h.2M166.8 34.9l.2 .1-.2 .1M167.5 34.7l-.2 .1v.3h.2M167.6 34.8l-.3 .1M170.1 34.7l.2 .1v.3M170.8 34.7l-.2 .1v.2l.2 .1M171.4 33.7h.2l.1 .4M171.4 33.4v.7"/>
<path d="M171.9 33.9l.3-.1v-.1h-.3l.1 .3h.2M191.6 28.8v.7M191.6 28.9h.3l-.1 .3h-.2M193.3 27.8l.2 .1v.3h-.2M193.8 27.8v.4M193.8 27.9h.1M193.9 27.8l-.1 .1M194 28.8h.2M194 27.8h-.1M194 28.6l.1 .6M196.4 35.2l.2 .1-.3 .1M196.6 35.6h-.2"/>
<path d="M197.1 35v.6h-.2v-.4h.2M197.7 29.2v-.6l.2 .5 .2-.5v.6M198.3 28l.1 .1-.1 .1M198.3 27.8h.1M199.2 28.2h.2M199.5 27.6h-.3v.3l.2-.1M218.3 35.3h.5M218.5 34.9v1.1l.3 .1M219.3 35.4l.3-.1 .2 .2v.4l-.2 .2h-.3l-.2-.2zM220.3 35.3v.8M220.7 35.3l-.4 .2M227 23l.6-.1v-.2l-.4-.1-.2 .2 .1 .6h.5"/>
<path d="M231.2 20.1h.8M234.4 22a1.46 1.46 0 0 1 0 1.9M246.3 29.2h.6M246.5 28.9l.2 .3M246.9 28.9l-.2 .2M277.4 22.2v1.1l.2 .1M28.3 58.9l.2 .3-.6 .1M28.5 59.7l-.2 .1M38.9 59.6l.2 .2 .4-.1M38.9 59.1l.2-.2h.2l.2 .2v.1l-.6 .1M78.1 43.7l.3 .8M78.4 44.5l-.2 .4"/>
<path d="M78.7 43.7l-.3 .8M86.7 43.7l-.3 .1M119.3 43.9l.4 .1v.2l-.6 .1M119.7 44.7l-.4 .1M120.3 43.9v.9M120.6 43.9l-.3 .3M147.4 48.2l.2 .1M148 47.9l.6-.1v-.3h-.4l-.2 .2 .1 .6h.5M149.2 47.5v.8M149.5 47.5l-.3 .2M221 40.6h.5M221.4 41.5h.1"/>
<path d="M253.5 59.7h-.2M253.7 45.9h.3v.2l-.2 .2h-.2M253.7 45.5h.3M31.2 93v.2M31.2 93.5v.8M31.9 93.5h.3l.2 .2v.4l-.2 .2-.3-.1-.1-.1zM33 93.6l.2-.1h.3v.8M33 93.5v.8M47 97.3l.2 .2v.4l-.2 .2M47.8 97.3v1.2M47.8 97.3h.3l.3 .2-.2 .6h-.4M190.3 81.3h-.3"/>
<path d="M252 87.9h.5M252 87.2l.4-.1 .2 .3-.6 .1M253.1 87.1v.9M253.5 87.1l-.4 .3M89.5 115.4l.2 .2h-.3M89.7 115.8l-.2 .1M91.7 115.8l.2 .1M91.9 115.4l-.2 .1 .2 .1M93.7 113.9h.2M93.8 113.7v.5l.1 .1M94.5 113.9h.2M94.6 113.7l.1 .6"/>
<path d="M94.7 115.5h.3v.3l-.2 .1-.1-.3h.3M98.7 113.9l.1 .4 .1-.3 .1 .3 .2-.4M260 120.6h.5M260.2 121.3l.3 .2"/>
</g>
<g fill="#009600" stroke="#009600" stroke-width=".18">
<circle cx="45.7" cy="25.4" r=".46"/>
<circle cx="20.3" cy="48.3" r=".46"/>
<circle cx="20.3" cy="45.7" r=".46"/>
<circle cx="40.6" cy="30.5" r=".46"/>
<circle cx="66" cy="134.6" r=".46"/>
<circle cx="83.8" cy="111.8" r=".46"/>
<circle cx="66" cy="114.3" r=".46"/>
<circle cx="125.7" cy="20.3" r=".46"/>
<circle cx="120.6" cy="33" r=".46"/>
<circle cx="113" cy="92.7" r=".46"/>
<circle cx="125.7" cy="85.1" r=".46"/>
<circle cx="113" cy="82.6" r=".46"/>
<circle cx="88.9" cy="52.1" r=".46"/>
<circle cx="100.3" cy="52.1" r=".46"/>
<circle cx="80" cy="25.4" r=".46"/>
<circle cx="83.8" cy="30.5" r=".46"/>
<circle cx="130.8" cy="33" r=".46"/>
<circle cx="214.6" cy="26.7" r=".46"/>
<circle cx="214.6" cy="34.3" r=".46"/>
<circle cx="279.4" cy="53.3" r=".46"/>
<circle cx="279.4" cy="55.9" r=".46"/>
<circle cx="207" cy="34.3" r=".46"/>
<circle cx="248.9" cy="33" r=".46"/>
<circle cx="248.9" cy="25.4" r=".46"/>
<circle cx="201.9" cy="106.7" r=".46"/>
<circle cx="201.9" cy="94" r=".46"/>
<circle cx="207" cy="94" r=".46"/>
<circle cx="219.7" cy="116.8" r=".46"/>
<circle cx="204.5" cy="44.5" r=".46"/>
<circle cx="204.5" cy="41.9" r=".46"/>
<circle cx="201.9" cy="34.3" r=".46"/>
</g>
<g font-size="2.8" fill="#840000">
<text x="178" y="190.9">Title:</text>
<text x="187.7" y="190.9">KnockLockSchematic</text>
</g>
<g font-size="2.1" fill="#840000">
<text x="178" y="178">Group</text>
<text x="185.8" y="178">04</text>
<text x="178" y="184">Sheet:</text>
<text x="178" y="181.2">HSRW</text>
<text x="178" y="186.7">File:</text>
<text x="184.1" y="186.7">KnockLock.kicad_sch</text>
<text x="178" y="196.9">KiCad</text>
<text x="178" y="194.1">Size:</text>
<text x="184.7" y="194.1">A4</text>
<text x="185.7" y="196.9">E.D.A.</text>
<text x="193.3" y="196.9">9.0.3</text>
<text x="200" y="194.1">Date:</text>
<text x="207" y="194.1">2025-10-29</text>
<text x="263" y="194.3">Rev:</text>
<text x="263" y="196.9">Id:</text>
<text x="267.1" y="196.9">1/1</text>
<text x="269.4" y="194.3">1.4</text>
</g>
<g font-size="1.8" fill="#840000">
<text x="35" y="11.9">1</text>
<text x="85" y="11.9">2</text>
<text x="135" y="11.9">3</text>
<text x="185" y="11.9">4</text>
<text x="235" y="11.9">5</text>
<text x="285" y="11.9">6</text>
<text x="244.8" y="23.8">CONTROL</text>
<text x="10.3" y="35.9">A</text>
<text x="166" y="32.7">SERVO</text>
<text x="248.9" y="32.6">1N5822</text>
<text x="285.3" y="35.9">A</text>
<text x="99.2" y="49.2">BAT_V</text>
<text x="122.8" y="53">3V3</text>
<text x="219.4" y="51.8">RLED</text>
<text x="240.2" y="50.4">R3</text>
<text x="240.2" y="52.9">R4</text>
<text x="116.3" y="55.6">WAKE_MCU</text>
<text x="120.9" y="58.1">BAT_V</text>
<text x="161.4" y="58.1">YLED</text>
<text x="161.4" y="55.6">RLED</text>
<text x="219.4" y="56.8">GLED</text>
<text x="219.6" y="54.3">YLED</text>
<text x="240.2" y="55.5">R5</text>
<text x="116.8" y="60.6">CONTROL</text>
<text x="119.3" y="63.2">SERVO</text>
<text x="120.3" y="65.7">BUZZ</text>
<text x="161.4" y="60.6">GLED</text>
<text x="236.9" y="65.7">BUZZ</text>
<text x="118.2" y="68.3">MOSFET</text>
<text x="118.5" y="70.8">FRESET</text>
<text x="107.6" y="83.5">SCL</text>
<text x="10.3" y="85.9">B</text>
<text x="117.7" y="86">SDA</text>
<text x="285.3" y="85.9">B</text>
<text x="67.5" y="107.6">WAKE_MCU</text>
<text x="217" y="102.6">SDA</text>
<text x="217.1" y="105.1">SCL</text>
<text x="88.1" y="112.7">WAKE_INT</text>
<text x="211.8" y="112.7">WAKE_INT</text>
<text x="10.3" y="135.9">C</text>
<text x="285.3" y="135.9">C</text>
<text x="84.3" y="141.9">FRESET</text>
<text x="10.3" y="185.9">D</text>
<text x="285.3" y="185.9">D</text>
<text x="35" y="199.9">1</text>
<text x="85" y="199.9">2</text>
<text x="135" y="199.9">3</text>
<text x="185" y="199.9">4</text>
<text x="235" y="199.9">5</text>
<text x="285" y="199.9">6</text>
</g>
<g font-size="1.8" fill="#0000c2">
<text x="17.3" y="16.9">Input</text>
<text x="23.3" y="16.9">Power</text>
<text x="72.6" y="16.9">Voltage</text>
<text x="80.8" y="16.9">Regulator</text>
<text x="91.1" y="16.9">Output</text>
<text x="98.5" y="16.9">3.3V</text>
<text x="103.8" y="16.9">Buck</text>
<text x="109.5" y="16.9">Convertor</text>
<text x="173.7" y="17.9">Servo</text>
<text x="180.1" y="17.9">Motor</text>
<text x="186.5" y="17.9">Cutt-Off</text>
<text x="23.1" y="22.2">Battery</text>
<text x="31" y="22.2">Input</text>
<text x="219" y="23.7">(highside</text>
<text x="222" y="21.7">P-MOSFET</text>
<text x="228.9" y="23.7">driver)</text>
<text x="254.9" y="18.1">Servo</text>
<text x="261.3" y="18.1">Motor</text>
<text x="267.7" y="18.1">Connection</text>
<text x="270.8" y="23.7">Control</text>
<text x="270.8" y="29.3">GND</text>
<text x="270.8" y="26.5">Vcc</text>
<text x="22.6" y="39">USB-B</text>
<text x="30.4" y="39">Port</text>
<text x="208.3" y="36.4">pull-resistor</text>
<text x="217.1" y="41.8">Alert</text>
<text x="222.7" y="41.8">System</text>
<text x="72.1" y="44.8">Battery</text>
<text x="79.9" y="44.8">Monitor</text>
<text x="111.2" y="45.1">Controller</text>
<text x="121.8" y="45.1">System</text>
<text x="248.2" y="46.6">Status</text>
<text x="255.3" y="46.6">LEDs</text>
<text x="135.2" y="48.6">Microcontroller</text>
<text x="18.6" y="60">To Provide</text>
<text x="30" y="60">Alternative</text>
<text x="41.2" y="60">Power</text>
<text x="247.2" y="60.8">Buzzer</text>
<text x="183.9" y="82.4">Sensor</text>
<text x="191.4" y="82.4">System</text>
<text x="240.1" y="88.2">Accelerometer</text>
<text x="17.3" y="94.6">Wake-on-Motion</text>
<text x="34.9" y="94.6">System</text>
<text x="37.1" y="98.4">D Flip-Flop</text>
<text x="251.5" y="121.8">To detect</text>
<text x="261.9" y="121.8">knocks</text>
</g>
<g font-size="1.8" fill="#006464">
<text x="51.8" y="23.7">D5</text>
<text x="61.5" y="19.9">+5V</text>
<text x="74.7" y="21.7">+5V</text>
<text x="117.9" y="22.7">D1</text>
<text x="202.8" y="23">R11</text>
<text x="259.6" y="23.7">1</text>
<text x="32" y="26.3">+</text>
<text x="40.9" y="28.3">PWR_FLAG</text>
<text x="51.6" y="29.1">1N5819</text>
<text x="89.4" y="26.3">VIN</text>
<text x="89.4" y="28.8">GND</text>
<text x="104.9" y="26.3">OUT</text>
<text x="106.2" y="28.8">FB</text>
<text x="113" y="25">1N5822</text>
<text x="123.7" y="28.8">GND</text>
<text x="135.7" y="28.3" transform="rotate(-90 135.7 28.3)">C7</text>
<text x="138.8" y="28.3">+3V3</text>
<text x="174.6" y="27.8">R13</text>
<text x="202.7" y="25.2">100Ohms</text>
<text x="222.8" y="27.5">G</text>
<text x="230.4" y="27.5">D</text>
<text x="259.6" y="26.3">2</text>
<text x="259.6" y="28.8">3</text>
<text x="20.9" y="30.6" transform="rotate(-90 20.9 30.6)">J1</text>
<text x="23.5" y="30.5" transform="rotate(-90 23.5 30.5)">2477</text>
<text x="44.5" y="31.3">PWR_FLAG</text>
<text x="88.8" y="35.4">IC2</text>
<text x="89.4" y="31.3">~{ON}/OFF</text>
<text x="122.6" y="35.2">330uH</text>
<text x="123" y="31.9">L1</text>
<text x="137.8" y="31.8" transform="rotate(-90 137.8 31.8)">EEU-FR1E331</text>
<text x="174.6" y="30.1">10kOhms</text>
<text x="193" y="32.4">+5V</text>
<text x="203.5" y="32.9">100kOhms</text>
<text x="209.6" y="30.6">R12</text>
<text x="222.1" y="34.4">Q1</text>
<text x="222.8" y="30.1">S</text>
<text x="250" y="30.1">D7</text>
<text x="250.7" y="35.9">GND</text>
<text x="259.6" y="33.6">J3</text>
<text x="38.6" y="36.7">GND</text>
<text x="64" y="41.5">+5V</text>
<text x="74.5" y="38" transform="rotate(-90 74.5 38)">C1</text>
<text x="76.8" y="38.1" transform="rotate(-90 76.8 38.1)">EEU-FC1C101H</text>
<text x="88.7" y="37.7">LM2575-3.3WT</text>
<text x="179.3" y="39.2">BC547B</text>
<text x="182.9" y="36.9">Q2</text>
<text x="199.1" y="41.2">C2</text>
<text x="207.2" y="41.5">C8</text>
<text x="222.2" y="36.7">IRLML6402TRPBF</text>
<text x="259.3" y="36.4">TBP04R12-500-03BE</text>
<text x="27.2" y="46.6">SHIELD_1</text>
<text x="27.2" y="44">SHIELD_2</text>
<text x="46" y="46.6">D-</text>
<text x="46" y="44">D+</text>
<text x="59.4" y="46.3">D6</text>
<text x="194.5" y="43.3">1000uF</text>
<text x="207.1" y="43.3">0.1uF</text>
<text x="26.2" y="53.4">J2</text>
<text x="27.2" y="49.1">GND</text>
<text x="43.9" y="49.1">VBUS</text>
<text x="59.5" y="52.2">1N5822</text>
<text x="72.4" y="50.1">+5V</text>
<text x="79.7" y="50.6">R6</text>
<text x="92.4" y="50.9">R7</text>
<text x="132.6" y="52.9">3V3</text>
<text x="151.1" y="52.9">IO3</text>
<text x="202.4" y="50.6">GND</text>
<text x="226" y="50.4">27</text>
<text x="226" y="53.2">27</text>
<text x="229.6" y="50.4">Ohms</text>
<text x="229.6" y="53.2">Ohms</text>
<text x="244.8" y="50.6">D2</text>
<text x="253.7" y="53.2">D3</text>
<text x="253.8" y="50.4">R-LED</text>
<text x="263" y="52.9">Y-LED</text>
<text x="18.3" y="56.7">GND</text>
<text x="26.3" y="55.7">UJ2-B-HR-G-TH</text>
<text x="79.4" y="55.2">10kOhms</text>
<text x="90.5" y="55.2">6.8kOhms</text>
<text x="90.6" y="58">C4</text>
<text x="102.1" y="59.3">GND</text>
<text x="132.6" y="55.5">EN</text>
<text x="132.6" y="58">IO4</text>
<text x="151.1" y="55.5">IO2</text>
<text x="151.1" y="58">IO1</text>
<text x="226" y="55.5">27</text>
<text x="229.6" y="55.5">Ohms</text>
<text x="260" y="55.7">D4</text>
<text x="269.5" y="55.7">G-LED</text>
<text x="39" y="65.4">IC4</text>
<text x="92.5" y="63.3">0.1uF</text>
<text x="132.6" y="60.6">IO5</text>
<text x="132.6" y="63.1">IO6</text>
<text x="132.6" y="65.6">IO7</text>
<text x="148.2" y="63.1">GND_2</text>
<text x="148.2" y="65.6">GND_3</text>
<text x="151.1" y="60.6">IO0</text>
<text x="248.2" y="65.6">2</text>
<text x="277.4" y="65.6">GND</text>
<text x="29.7" y="72">TXD</text>
<text x="35" y="67.9">FT230XS-U</text>
<text x="45.1" y="72">CBUS3</text>
<text x="132.6" y="68.2">IO8</text>
<text x="132.6" y="70.7">IO9</text>
<text x="148.2" y="68.2">GND_4</text>
<text x="148.2" y="70.7">GND_5</text>
<text x="242" y="71.2">LS1</text>
<text x="29.7" y="74.5">RTS#</text>
<text x="29.7" y="77.1">VCCIO</text>
<text x="45.1" y="74.5">CBUS0</text>
<text x="45.1" y="77.1">CBUS1</text>
<text x="132.6" y="73.3">GND_1</text>
<text x="132.6" y="75.8">IO10</text>
<text x="148.2" y="73.3">GND_6</text>
<text x="148.2" y="75.8">GND_7</text>
<text x="235.5" y="74.5">GND</text>
<text x="242" y="74.3">PKM22EPPH4001-B0</text>
<text x="29.7" y="79.6">RXD</text>
<text x="29.7" y="82.1">GND_1</text>
<text x="45.3" y="79.6">GND_2</text>
<text x="47.7" y="82.1">VCC</text>
<text x="132.6" y="78.3">RXD</text>
<text x="132.6" y="80.9">TXD</text>
<text x="132.6" y="83.4">IO18</text>
<text x="147" y="83.4">GND_10</text>
<text x="148.2" y="78.3">GND_8</text>
<text x="148.2" y="80.9">GND_9</text>
<text x="29.7" y="84.7">CTS#</text>
<text x="29.7" y="87.2">CBUS2</text>
<text x="29.7" y="89.8">USBDP</text>
<text x="44.2" y="87.2">3V3OUT</text>
<text x="44.3" y="84.7">RESET#</text>
<text x="44.8" y="89.8">USBDM</text>
<text x="103" y="88.5">4k7Ohms</text>
<text x="109.4" y="86.7">R1</text>
<text x="115.7" y="89.8">4k7Ohms</text>
<text x="121.8" y="88">R2</text>
<text x="132.6" y="86">IO19</text>
<text x="195.2" y="88">+3.3V</text>
<text x="217.7" y="87">GND</text>
<text x="103.5" y="92">+3.3V</text>
<text x="131.6" y="92.6">ESP32-C3-WROOM-02-N4</text>
<text x="131.7" y="90.5">IC1</text>
<text x="160.5" y="91">GND</text>
<text x="184.7" y="100.4">10uF</text>
<text x="193.2" y="100.4">tantalum</text>
<text x="198.3" y="96.4">C3</text>
<text x="203.9" y="101.2">C6</text>
<text x="32.3" y="107.5">SET_2</text>
<text x="32.3" y="105">Q2</text>
<text x="32.3" y="102.5">~{Q2}</text>
<text x="52.6" y="102.5">GND</text>
<text x="53.9" y="107.5">Q1</text>
<text x="53.9" y="105">~{Q1}</text>
<text x="67.3" y="103.7">GND</text>
<text x="189.9" y="105.8">0.1uF</text>
<text x="199.1" y="105.8">ceramic</text>
<text x="210.1" y="105">GND</text>
<text x="275.2" y="105">+3.3V</text>
<text x="20" y="112.1">+3V3</text>
<text x="32.3" y="112.6">DATA_2</text>
<text x="32.3" y="110.1">CLOCK_2</text>
<text x="48.1" y="112.6">CLOCK_1</text>
<text x="50.9" y="110.1">SET_1</text>
<text x="69.9" y="110.1">+3.3V</text>
<text x="199.9" y="112.4">GND</text>
<text x="32.3" y="117.7">VCC</text>
<text x="32.3" y="115.2">RESET_2</text>
<text x="48.5" y="117.7">RESET_1</text>
<text x="49.8" y="115.2">DATA_1</text>
<text x="69.9" y="115.2">+3V3</text>
<text x="84.1" y="115.4">C5</text>
<text x="31.6" y="121.5">IC3</text>
<text x="31.7" y="123.8">MC74HC74ADTR2G</text>
<text x="58.5" y="125.7" transform="rotate(-90 58.5 125.7)">R14</text>
<text x="60.6" y="126" transform="rotate(-90 60.6 126)">1kOhms</text>
<text x="84.1" y="120.2">0.1uF</text>
<text x="211.4" y="120" transform="rotate(-90 211.4 120)">+3.3V</text>
<text x="214.9" y="124.1">PWR_FLAG</text>
<text x="227.2" y="123.5">ADXL345BCCZ-RL7</text>
<text x="227.2" y="121.5">U1</text>
<text x="70" y="126.8" transform="rotate(-90 70 126.8)">R10</text>
<text x="81.8" y="128.4">GND</text>
<text x="72.2" y="135.9" transform="rotate(-90 72.2 135.9)">CFR-25JT-52-10K</text>
<text x="56.4" y="140.3">BC547B</text>
<text x="61" y="142.6">Q3</text>
<text x="75.9" y="144.9">R15</text>
<text x="75.9" y="147.2">1kOhms</text>
<text x="64" y="155.8">GND</text>
</g>
<g font-size="1.8" fill="#a90000">
<text x="130.6" y="22.3" transform="rotate(-90 130.6 22.3)">2</text>
<text x="255.8" y="22.6">1</text>
<text x="36.1" y="27.7">2</text>
<text x="36.1" y="25.1">1</text>
<text x="79.8" y="27.4" transform="rotate(-90 79.8 27.4)">1</text>
<text x="85.7" y="25.1">1</text>
<text x="85.7" y="27.7">3</text>
<text x="111.1" y="25.1">2</text>
<text x="111.1" y="27.7">4</text>
<text x="187.7" y="28.6" transform="rotate(-90 187.7 28.6)">3</text>
<text x="219" y="26.4">1</text>
<text x="219" y="29">2</text>
<text x="234.2" y="26.4">3</text>
<text x="255.8" y="25.1">2</text>
<text x="255.8" y="27.7">3</text>
<text x="85.7" y="30.2">5</text>
<text x="130.6" y="32.5" transform="rotate(-90 130.6 32.5)">1</text>
<text x="180.9" y="31.5">2</text>
<text x="79.8" y="37.5" transform="rotate(-90 79.8 37.5)">2</text>
<text x="187.7" y="36.3" transform="rotate(-90 187.7 36.3)">1</text>
<text x="23.4" y="45.5">5</text>
<text x="23.4" y="42.9">6</text>
<text x="51.4" y="45.5">2</text>
<text x="51.4" y="42.9">3</text>
<text x="23.4" y="48">4</text>
<text x="51.4" y="48">1</text>
<text x="128.8" y="51.8">1</text>
<text x="156.2" y="51.8">15</text>
<text x="128.8" y="54.4">2</text>
<text x="128.8" y="56.9">3</text>
<text x="128.8" y="59.4">4</text>
<text x="156.2" y="54.4">16</text>
<text x="156.2" y="56.9">17</text>
<text x="156.2" y="59.4">18</text>
<text x="128.8" y="62">5</text>
<text x="128.8" y="64.5">6</text>
<text x="156.2" y="62">19</text>
<text x="156.2" y="64.5">20</text>
<text x="244.4" y="64.5">2</text>
<text x="26" y="70.9">1</text>
<text x="53.3" y="70.9">16</text>
<text x="128.8" y="67.1">7</text>
<text x="128.8" y="69.6">8</text>
<text x="156.2" y="67.1">21</text>
<text x="156.2" y="69.6">22</text>
<text x="26" y="73.4">2</text>
<text x="26" y="75.9">3</text>
<text x="53.3" y="73.4">15</text>
<text x="53.3" y="75.9">14</text>
<text x="128.2" y="74.7">10</text>
<text x="128.2" y="77.2">11</text>
<text x="128.8" y="72.1">9</text>
<text x="156.2" y="72.1">23</text>
<text x="156.2" y="74.7">24</text>
<text x="156.2" y="77.2">25</text>
<text x="26" y="78.5">4</text>
<text x="26" y="81">5</text>
<text x="26" y="83.6">6</text>
<text x="53.3" y="78.5">13</text>
<text x="53.3" y="81">12</text>
<text x="53.3" y="83.6">11</text>
<text x="128.2" y="79.8">12</text>
<text x="128.2" y="82.3">13</text>
<text x="156.2" y="79.8">26</text>
<text x="156.2" y="82.3">27</text>
<text x="26" y="86.1">7</text>
<text x="26" y="88.6">8</text>
<text x="53.3" y="86.1">10</text>
<text x="53.9" y="88.6">9</text>
<text x="128.2" y="84.8">14</text>
<text x="28.5" y="101.3">8</text>
<text x="59" y="101.3">7</text>
<text x="27.9" y="106.4">10</text>
<text x="28.5" y="103.9">9</text>
<text x="59" y="106.4">5</text>
<text x="59" y="103.9">6</text>
<text x="27.9" y="111.5">12</text>
<text x="27.9" y="109">11</text>
<text x="59" y="111.5">3</text>
<text x="59" y="109">4</text>
<text x="27.9" y="116.6">14</text>
<text x="27.9" y="114">13</text>
<text x="59" y="116.6">1</text>
<text x="59" y="114">2</text>
<text x="65.8" y="118.8" transform="rotate(-90 65.8 118.8)">2</text>
<text x="65.8" y="131.5" transform="rotate(-90 65.8 131.5)">1</text>
<text x="65.8" y="137.9" transform="rotate(-90 65.8 137.9)">1</text>
<text x="71.7" y="140.7">2</text>
<text x="65.8" y="145.5" transform="rotate(-90 65.8 145.5)">3</text>
</g>
<g font-size="1.4" fill="#a90000">
<text x="224.2" y="93.7">6</text>
<text x="224.2" y="91.2">2</text>
<text x="223.7" y="101.3">13</text>
<text x="223.7" y="98.8">12</text>
<text x="269.4" y="101.3">11</text>
<text x="269.4" y="96.3">10</text>
<text x="223.7" y="103.9">14</text>
<text x="269.9" y="103.9">3</text>
<text x="224.2" y="111.5">8</text>
<text x="224.2" y="109">9</text>
<text x="269.9" y="109">7</text>
<text x="224.2" y="116.6">1</text>
</g>
<g font-size="1.4" fill="#006464">
<text x="228.3" y="94.7">VS</text>
<text x="228.3" y="92.2">GND</text>
<text x="228.3" y="99.8">SDO/ALT_ADDRESS</text>
<text x="264.6" y="97.3">NC</text>
<text x="228.3" y="104.9">SCL/SCLK</text>
<text x="228.3" y="102.3">SDA/SDI/SDIO</text>
<text x="256.3" y="102.3">RESERVED_11</text>
<text x="257.3" y="104.9">RESERVED_3</text>
<text x="228.3" y="112.5">INT1</text>
<text x="228.3" y="110">INT2</text>
<text x="264.7" y="110">~{CS}</text>
<text x="228.3" y="117.6">VDD_I/O</text>
</g>
<g font-size=".9" fill="#0000c2">
<text x="188.9" y="29.5">pullup</text>
<text x="189.3" y="28.5">transistor</text>
<text x="192.6" y="29.5">to</text>
<text x="194.4" y="29.5">trigger</text>
<text x="194.7" y="28.5">switches</text>
<text x="198.3" y="29.5">MOSFET</text>
<text x="199.5" y="28.5">5V</text>
<text x="247.2" y="28.1" transform="rotate(-90 247.2 28.1)">diode</text>
<text x="141" y="30">Regulated</text>
<text x="141" y="31">power</text>
<text x="154.3" y="34.3">This</text>
<text x="156.2" y="35.4">power</text>
<text x="157" y="34.3">pin</text>
<text x="159.2" y="34.3">allows</text>
<text x="159.8" y="35.4">supply</text>
<text x="163.1" y="34.3">us</text>
<text x="163.7" y="35.4">to</text>
<text x="165" y="34.3">to</text>
<text x="165.4" y="35.4">the</text>
<text x="166.7" y="34.3">disconnect</text>
<text x="167.7" y="35.4">servo</text>
<text x="171" y="35.4">motor</text>
<text x="191.4" y="35.9">Unregulated</text>
<text x="197.9" y="35.9">Power</text>
<text x="247.2" y="32.3" transform="rotate(-90 247.2 32.3)">flyback</text>
<text x="87.3" y="116.1">there</text>
<text x="87.4" y="114.6">This</text>
<text x="90" y="114.6">interrupt</text>
<text x="90.5" y="116.1">is</text>
<text x="92.1" y="116.1">some</text>
<text x="94.9" y="114.6">triggers</text>
<text x="95.4" y="116.1">activity</text>
<text x="99.4" y="114.6">when</text>
</g>
</svg>
